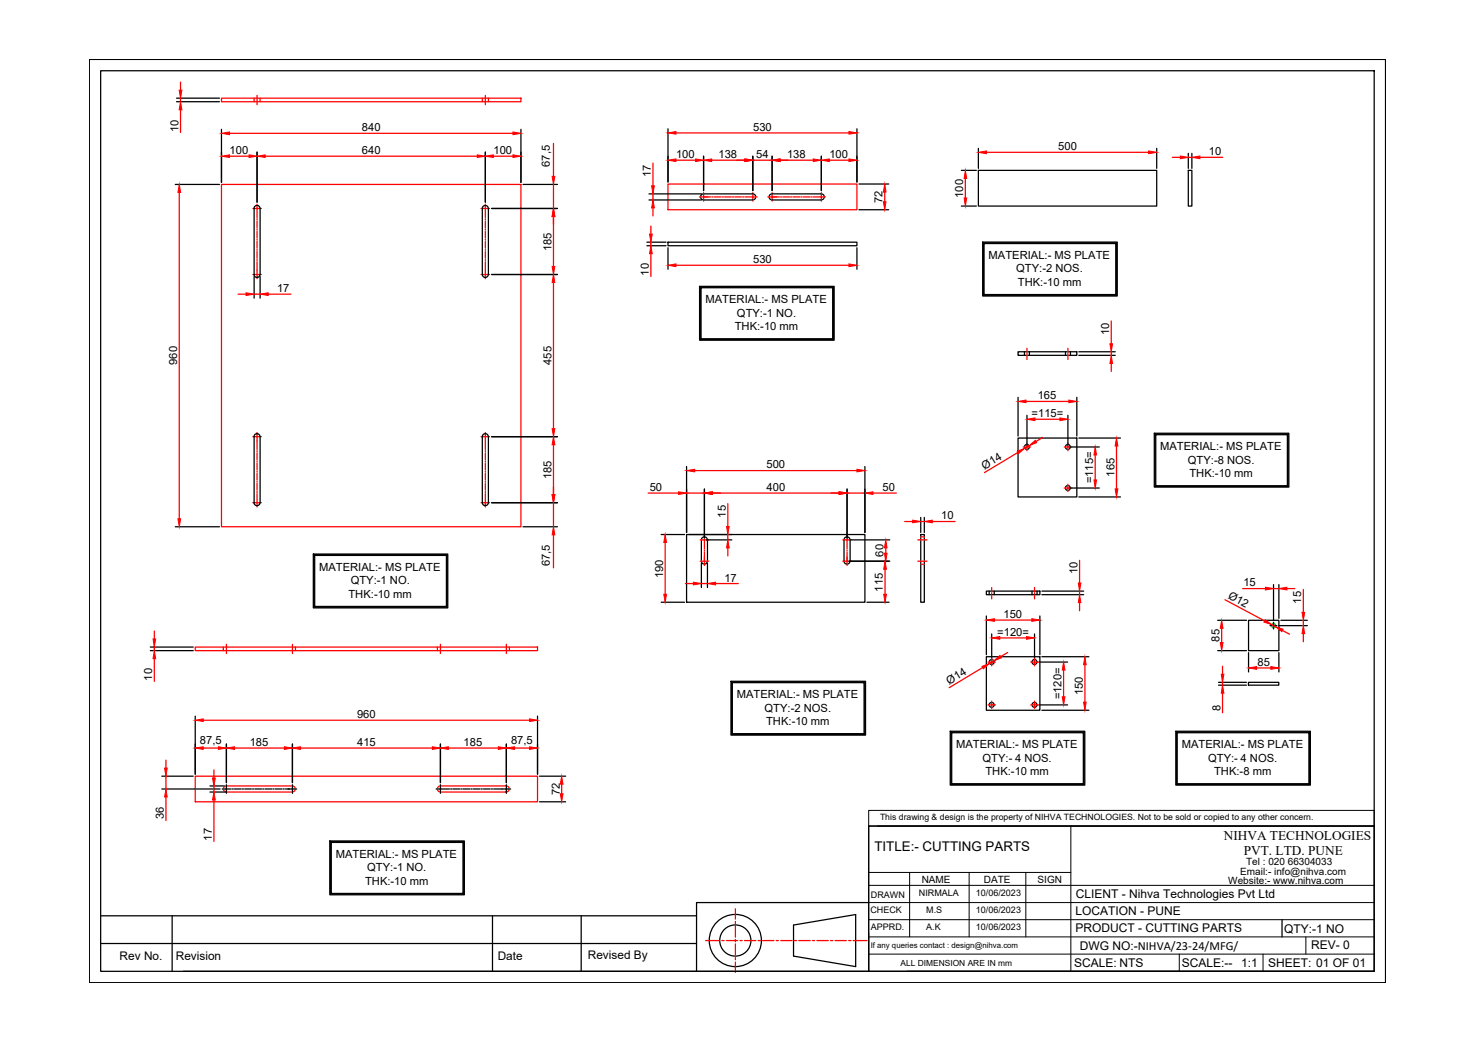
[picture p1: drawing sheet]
<svg xmlns="http://www.w3.org/2000/svg" width="297mm" height="210mm" viewBox="0 0 297 210" stroke-linecap="round" stroke-linejoin="round" font-family="sans-serif">
<!-- layer: 0 -->
<g fill="none" stroke="#f00" stroke-width=".25">
<path d="M36.4 16.6v1.6M36.4 19.8v.7M44.7 19.8h60.4v.7h-60.4zM51.2 19.8v.7M51.8 19.2v1.9M52.5 19.8v.7M97.3 19.8v.7M97.9 19.2v1.9M98.5 19.8v.7M36.2 38.8v65.8M36.4 22.1v4.6M44.7 37.2h60.4v69h-60.4z"/>
<path d="M46.3 26.9h57.1M46.3 31.5h3.9M53.5 31.5h42.7M99.5 31.5h3.9M111.6 28.9v6.7M111.6 37.2v4.8M131.7 32.9v4.6M131.7 39.1v1.2M134.7 37.1h38.1v5.2h-38.1zM136.3 26.8h34.9M136.3 32.3h4M141 39.7h.8"/>
<path d="M141.8 39.7h1.6M141.9 38.8v.8M141.9 39.6v1M143.5 32.3h6.7M143.6 39.7h.2M144.1 39.7h1.3M145.6 39.7h.3M146.1 39.7h1.4M147.7 39.7h.2M148.2 39.7h1.3M149.8 39.7h.2M150.2 39.7h1.7"/>
<path d="M151.8 38.8v.8M151.8 39.6v1M151.8 32.3h3.9M151.9 39.7h.8M154.8 39.7h.8M155.6 39.7h1.6M155.7 38.8v.8M155.7 39.6v1M157.3 32.3h6.7M157.4 39.7h.2M157.9 39.7h1.3M159.4 39.7h.3"/>
<path d="M159.9 39.7h1.4M161.5 39.7h.2M162 39.7h1.3M163.6 39.7h.2M164 39.7h1.5M165.6 39.7h.1M165.6 38.8v.8M165.6 39.6v1M165.7 39.7h.8M167.2 32.3h4M178.4 38.7v2M194.7 36v3.9"/>
<path d="M198.9 30.7h32.7M236.4 31.7h1.6M239.6 31.7h.7M242 31.7h4.6M48 59.3h1.6M51 42h.7M51 55.4h.7M51.2 59.3h1.3M51.8 42h.1M51.8 55.4h.1M51.8 41.2v.7M51.8 42v.1"/>
<path d="M51.8 42.2v1.7M51.8 44.1v.2M51.8 44.6v1.3M51.8 46.1v.3M51.8 46.6v1.4M51.8 48.2v.2M51.8 48.7v1.3M51.8 50.3v.2M51.8 50.7v1.4M51.8 52.3v.2M51.8 52.8v2.4M51.8 55.3v.1"/>
<path d="M51.8 55.5v.7M52 42h.7M52 55.4h.7M54.1 59.3h4.6M97 42h.7M97 55.4h.7M97.8 42h.9M97.8 55.4h.9M97.9 41.2v.7M97.9 42v.1M97.9 42.2v1.7M97.9 44.1v.2"/>
<path d="M97.9 44.6v1.3M97.9 46.1v.3M97.9 46.6v1.4M97.9 48.2v.2M97.9 48.7v1.3M97.9 50.3v.2M97.9 50.7v1.4M97.9 52.3v.2M97.9 52.8v2.4M97.9 55.3v.1M97.9 55.5v.7M111.6 43.7v10"/>
<path d="M111.6 57v29.4M131.3 45.6v1.6M131.3 48.8v.8M131.3 51.2v4.6M131.7 41.9v1.6M136.3 53.5h34.9M207.1 70.2v.8M207.1 71.2v.3M207.1 71.7v.8M215.3 70.2v.8M215.3 71.2v.3M215.3 71.7v.8"/>
<path d="M224.1 64.7v4.6M224.1 70.9v.7M224.1 73.3v1.6M51 88.1h.7M51.8 88.1h.1M51.8 87.2v.9M51.8 88.2v2.4M51.8 90.8v.3M51.8 91.3v1.4M51.8 92.9v.2M51.8 93.4v1.3M51.8 95v.2"/>
<path d="M51.8 95.4v1.4M51.8 97v.2M51.8 97.5v1.3M51.8 99.1v.2M51.8 99.5v1.7M52 88.1h.7M97 88.1h.7M97.8 88.1h.9M97.9 87.2v.9M97.9 88.2v2.4M97.9 90.8v.3M97.9 91.3v1.4"/>
<path d="M97.9 92.9v.2M97.9 93.4v1.3M97.9 95v.2M97.9 95.4v1.4M97.9 97v.2M97.9 97.5v1.3M97.9 99.1v.2M97.9 99.5v1.7M111.6 89.7v10M130.7 99.4h6.1M138.5 99.4h3.5M140.1 94.9h32.7"/>
<path d="M143.7 99.4h25.5M170.8 99.4h3.6M176 99.4h4.8M205.3 91.2l-6.8 4.1M206.3 90.1h1.5M206.9 80.9h8.6M207.1 89.4v.6M207.1 90.1v.1M207.1 90.2v.7M207.5 89.9l-.8 .5M208.7 84.5h5M210.3 88.2l-1.4 .8"/>
<path d="M214.6 90.1h1.5M214.6 98.4h1.5M215.3 89.4v.6M215.3 90.1v.1M215.3 90.2v.7M215.3 97.6v1.5M220.9 91.7v5.1M225.1 89.9v8.7M51 101.4h.7M51.8 101.4h.1M51.8 101.3v.1M51.8 101.5v.7"/>
<path d="M52 101.4h.7M97 101.4h.7M97.8 101.4h.9M97.9 101.3v.1M97.9 101.5v.7M111.6 101.4v4.8M111.6 107.8v6.7M134.1 109.4v10.4M138.2 117.7h1.6M141.2 113.2h.7M141.2 108.9h.7M141.4 117.7h1.3"/>
<path d="M142 113.2h.1M142 108.9h.1M142 108v.7M142 108.8v1.9M142 110.9v.2M142 111.3v1.8M142 113.1v.1M142 113.3v.7M142.2 113.2h.7M142.2 108.9h.7M144.3 117.7h4.6M146.8 101.6v4.6"/>
<path d="M146.8 107.8v1.1M146.8 110.5v1.6M169.9 113.2h.8M169.9 108.9h.8M170.8 113.2h.1M170.8 108.9h.1M170.8 108v.7M170.8 108.8v1.9M170.8 110.9v.2M170.8 111.3v1.8M170.8 113.1v.1M170.8 113.3v.7"/>
<path d="M170.9 113.2h.8M170.9 108.9h.8M178.5 114.8v5M178.6 110.5v1M182.4 105.2h1.6M185.1 113.2h1.8M185.1 108.9h1.8M185.7 105.2h.7M185.7 108.2h.7M185.7 113.8h.7M188 105.2h4.6M200 118.5v.8"/>
<path d="M200 119.5v.2M200 120v.8M208.6 118.5v.8M208.6 119.5v.2M208.6 120v.8M217.7 113v4.6M217.7 119.2v.7M250.6 118.7h4.6M256.8 118.7h1.1M259.5 118.7h1.6M262.8 118.9v4.6M31.1 127.2v1.6"/>
<path d="M31.1 130.5v.7M31.1 132.8v4.6M39.4 130.5h69v.7h-69zM45 130.5v.7M45.7 129.9v1.9M59 129.9v1.9M59.6 130.5v.7M88.2 130.5v.7M88.8 129.9v1.9M102.1 129.9v1.9M102.7 130.5v.7M198.2 134.6l-6.8 4.1"/>
<path d="M199.2 133.5h1.5M200 132.7v.7M200 133.5h.1M200 133.6v.7M200.4 133.2l-.8 .6M200.5 125h7.6M201.6 128.6h5.4M203.2 131.6l-1.4 .8M207.9 133.5h.6M208.6 133.5h.1M208.6 132.7v.7M208.6 133.6v.7"/>
<path d="M208.7 133.5h.7M214.5 135.1v5.4M217.7 121.5v1.6M218.8 134v7.6M246.4 126.7v2.9M246.5 134.3v1.7M246.5 137.6v.6M246.5 139.8v3.9M247 120.9l8 4.3M253.4 134.7h2.9M256.4 125.9l.8 .5M258.6 127.1l1.4 .8"/>
<path d="M262.8 125.1v1.1M262.8 127.8v1.6M33.5 153.3v1.6M33.5 156.5v2.6M39.4 156.5h69v5.2h-69zM41 145.2h65.8M41 150.8h3M43.1 155.2v1.7M43.1 158.5v1.2M45.6 158.5a.6 .6 0 0 0-.6 .6 .6 .6 0 0 0 .6 .6M45.7 158.5h13.3a.6 .6 0 0 1 .6 .6 .6 .6 0 0 1-.6 .6M45.7 159.7h13.3"/>
<path d="M47.3 150.8h10M60.6 150.8h26.6M88.8 159.7a.6 .6 0 0 1-.6-.6 .6 .6 0 0 1 .6-.6h13.3a.6 .6 0 0 1 .6 .6 .6 .6 0 0 1-.6 .6M88.8 159.7h13.3M90.4 150.8h10.1M103.7 150.8h3.1M113.3 158.1v2M199.2 142.1h1.5M200 141.4v1.5M207.9 142.1h.6M208.6 142.1h.1M208.6 141.4v1.5"/>
<path d="M208.7 142.1h.7M33.5 160.7v4.7M43.1 161.3v8.4M142.3 189.7h2.8M145.6 189.7h.4M146.5 189.7h2.3M148.3 183.2v2.1M148.3 185.8v.4M148.3 186.7v2.3M148.3 189.4v.5M148.3 190.3v2.3M148.3 193.1v.4"/>
<path d="M148.3 194v2.1M149.2 189.7h.5M150.1 189.7h2.3M152.9 189.7h.4M153.8 189.7h2.3M156.5 189.7h.5M157.4 189.7h2.3M160.2 189.7h.4M161.1 189.7h2.3M163.8 189.7h.5M164.7 189.7h2.3M167.5 189.7h.4"/>
<path d="M168.4 189.7h2.3M171.1 189.7h.5M172 189.7h2.9"/>
</g>
<g fill="none" stroke="#000" stroke-width=".25">
<path d="M18 12h261.4v186.1h-261.4zM20.3 14.3h256.8v181.6h-256.8zM35.6 19.8h8.7M35.3 37.2h9M35.6 20.5h8.7M44.7 26.1v10.7M51.8 30.7v10.1M97.9 30.7v10.1M105.1 26.1v10.7M105.5 37.2h6.9M130.9 39.1h10.6M134.7 26v10.7"/>
<path d="M141.9 31.5v6.9M151.8 31.5v6.9M155.7 31.5v6.9M165.6 31.5v6.9M172.8 26v10.7M173.2 37.1h6M193.9 34.4h3M197.3 34.4h36v7.2h-36zM197.3 29.9v4.1M233.3 29.9v4.1M239.6 34.4h.7v7.2h-.7zM239.6 30.9v3.1"/>
<path d="M240.3 30.9v3.1M51.2 55.8v4.3M51.4 41.6a.62 .62 0 0 1 .7-.1 .62 .62 0 0 1 .4 .5l-.1 13.3a.6 .6 0 0 1-.6 .6 .6 .6 0 0 1-.6-.6v-13.3zM52.5 55.8v4.3M98.5 42a.6 .6 0 0 0-.6-.6 .6 .6 0 0 0-.6 .6v13.3a.6 .6 0 0 0 .6 .6 .6 .6 0 0 0 .6-.6M98.5 42v13.4M99.1 42h13.3M99.1 55.4h13.3M130.5 49.6h3.8M130.5 48.8h3.8M130.9 40.3h10.6M134.7 48.8h38.1v.8h-38.1z"/>
<path d="M134.7 50v4.3M141.1 57.7h27.1v10.9h-27.1zM141.2 57.9h26.9v10.6h-26.9zM141.4 58h26.5v10.3h-26.5zM141.9 40.3a.6 .6 0 0 1-.6-.6 .6 .6 0 0 1 .6-.6h9.9a.6 .6 0 0 1 .6 .6 .6 .6 0 0 1-.6 .6M141.9 40.3h9.9M155.7 40.3a.6 .6 0 0 1-.6-.6 .6 .6 0 0 1 .6-.6h9.9a.6 .6 0 0 1 .6 .6 .6 .6 0 0 1-.6 .6M155.7 40.3h9.9M172.8 50v4.3M173.2 42.3h6M193.9 41.6h3M198.2 48.8h27.1v10.9h-27.1z"/>
<path d="M198.3 49h26.8v10.5h-26.8zM198.4 49.1h26.6v10.3h-26.6zM205.3 70.9h11.8v.7h-11.8zM206.6 70.9v.7M207.6 70.9v.7M214.9 70.9v.7M215.9 70.9v.7M217.6 70.9h7.3M217.6 71.6h7.3M51.2 88a.6 .6 0 0 1 .6-.6 .6 .6 0 0 1 .6 .6M51.2 88.1v13.3M52.5 88.1v13.3"/>
<path d="M97.3 88.1v13.3M97.3 88a.6 .6 0 0 1 .6-.6 .6 .6 0 0 1 .6 .6M98.5 88.1v13.3M99.1 88.1h13.3M138.5 94.1v13.3M142 98.6v9.9M170.8 98.6v9.9M174.4 94.1v13.3M205.3 88.3h11.8v11.9h-11.8zM205.3 80.1v7.8M207.1 83.7v6M215.3 83.7v6"/>
<path d="M215.8 90.1h5.9M215.8 98.4h5.9M217.1 80.1v7.8M217.6 88.3h8.4M232.8 87.4h27.1v10.8h-27.1zM232.9 87.5h26.9v10.6h-26.9zM233.1 87.7h26.5v10.2h-26.5zM35.3 106.2h9M51.2 101.4a.6 .6 0 0 0 .6 .6 .6 .6 0 0 0 .6-.6M63.2 111.7h27.1v10.9h-27.1zM63.3 111.8h26.9v10.6h-26.9zM63.5 112h26.5v10.3h-26.5z"/>
<path d="M97.3 101.4a.6 .6 0 0 0 .6 .6 .6 .6 0 0 0 .6-.6M99.1 101.4h13.3M105.5 106.2h6.9M133.3 107.8h4.7M138.5 107.8h35.9v13.6h-35.9zM138.9 107.8h8.7M141.4 113.1a.6 .6 0 0 0 .6 .6 .6 .6 0 0 0 .6-.6M141.4 113.6v4.9M142.5 108.9h5.1M142.6 108.8a.6 .6 0 0 0-.6-.6 .6 .6 0 0 0-.6 .6v4.4M142.7 108.9v4.3M142.7 113.6v4.9"/>
<path d="M170.2 113.2v-4.4a.6 .6 0 0 1 .6-.6 .6 .6 0 0 1 .6 .6v4.4M170.2 113.1a.6 .6 0 0 0 .6 .6 .6 .6 0 0 0 .6-.6M171.2 113.2h8.2M171.4 108.9h8M185.7 107.8h.7v13.6h-.7zM185.7 104.3v3.1M186.4 104.3v3.1M198.9 119.2h10.8v.7h-10.8zM199.5 119.2v.7M200.5 119.2v.7M208.1 119.2v.7M209.1 119.2v.7"/>
<path d="M210.1 119.2h8.4M210.1 119.9h8.4M217.6 100.2h8.4M256.8 117.9v7.2M257.9 117.9v6.8M30.3 130.5h8.7M30.3 131.2h8.7M133.3 121.4h4.7M147.4 137.4h27.1v10.8h-27.1zM147.5 137.5h26.9v10.6h-26.9zM147.7 137.6h26.5v10.3h-26.5zM174.8 121.4h4.5"/>
<path d="M198.9 132.4h10.8v10.8h-10.8zM198.9 124.2v7.8M200 127.8v5.3M208.6 127.8v5.3M209.5 133.5h5.8M209.7 124.2v7.8M210.1 132.4h9.5M245.6 131.2h5.8M245.6 125.1h5.8M245.7 137.6h5.7M245.7 138.2h5.7M251.8 137.6h6.1v.6h-6.1z"/>
<path d="M251.8 125.1h6.1v6.1h-6.1zM251.8 131.6v3.9M256.1 126.2h1.4M256.8 125.5v1.3M257.9 131.6v3.9M257.9 126.2h5.7M258.3 125.1h5.3M32.6 156.5h6.4M32.6 159.1h11.8M39.4 144.4v11.7M42.3 159.7h3.2M42.3 158.5h3"/>
<path d="M44.8 159.1h.9M45.7 150v7.8M45.7 158.2v.8M45.7 159v.2M45.7 159.2v.8M45.8 159.1h.8M46.8 159.1h.3M47.3 159.1h1.3M48.9 159.1h.2M49.3 159.1h1.4M50.9 159.1h.3M51.4 159.1h1.3"/>
<path d="M53 159.1h.2M53.4 159.1h1.4M55 159.1h.3M55.5 159.1h1.4M57.1 159.1h.2M57.6 159.1h1.2M58.9 159.1h.1M59 150v7.8M59 158.2v.8M59 159v.2M59 159.2v.8M59.1 159.1h.7"/>
<path d="M87.9 159.1h.8M88.8 159.1h1.8M88.8 150v7.8M88.8 158.2v.8M88.8 159v.2M88.8 159.2v.8M90.9 159.1h.2M91.3 159.1h1.4M92.9 159.1h.3M93.4 159.1h1.3M95 159.1h.2M95.4 159.1h1.4"/>
<path d="M97 159.1h.3M97.5 159.1h1.3M99.1 159.1h.2M99.5 159.1h2.5M102 159.1h.2M102.1 150v7.8M102.1 158.2v.8M102.1 159v.2M102.1 159.2v.8M102.2 159.1h.8M108.4 144.4v11.7M108.8 156.5h5.3"/>
<path d="M191.6 147.4h27.2v10.9h-27.2zM191.8 147.6h26.8v10.6h-26.8zM191.9 147.7h26.6v10.3h-26.6zM209.5 142.1h5.8M210.1 143.2h9.5M237.1 147.4h27.1v10.9h-27.1zM237.3 147.6h26.8v10.6h-26.8zM237.4 147.7h26.5v10.3h-26.5zM66.5 169.6h27.1v10.8h-27.1zM66.7 169.7h26.8v10.6h-26.8zM66.8 169.9h26.6v10.2h-26.6zM108.8 161.7h5.3"/>
<path d="M175.2 166.6h101.9v29.3h-101.9zM20.3 190.2h120.2M20.3 184.7h120.2M34.7 184.7v11.2M99.3 184.7v11.2M117.2 184.7v11.2M140.5 195.9h34.7M160 186.5l12.6-2.1v10.5l-12.6-2.1zM175.2 182h-34.7v13.9h-103.5M182.9 195.9h94.2M258.5 185.4v3.5"/>
<circle cx="207.1" cy="90.1" r=".5"/>
<circle cx="215.3" cy="98.4" r=".5"/>
<circle cx="215.3" cy="90.1" r=".5"/>
<circle cx="200" cy="133.5" r=".5"/>
<circle cx="208.6" cy="133.5" r=".5"/>
<circle cx="200" cy="142.1" r=".5"/>
<circle cx="208.6" cy="142.1" r=".5"/>
<circle cx="148.3" cy="189.6" r="5.3"/>
<circle cx="148.3" cy="189.6" r="3.1"/>
</g>
<g fill="#f00" stroke="#f00" stroke-width=".2">
<path d="M35.9 104.6h.5l-.2 1.6z"/>
<path d="M36.2 37.2l.2 1.6h-.5z"/>
<path d="M44.7 26.9l1.6-.3v.6z"/>
<path d="M103.4 26.6l1.7 .3-1.7 .3z"/>
<path d="M44.7 31.5l1.6-.3v.6z"/>
<path d="M50.2 31.2l1.6 .3-1.6 .3z"/>
<path d="M51.8 31.5l1.7-.3v.6z"/>
<path d="M96.2 31.2l1.7 .3-1.7 .3z"/>
<path d="M97.9 31.5l1.6-.3v.6z"/>
<path d="M103.4 31.2l1.7 .3-1.7 .3z"/>
<path d="M111.6 42l.3 1.7h-.6z"/>
<path d="M111.3 53.7h.6l-.3 1.7z"/>
<path d="M111.6 88.1l.3 1.6h-.6z"/>
<path d="M111.3 99.7h.6l-.3 1.7z"/>
<path d="M111.3 35.6h.6l-.3 1.6z"/>
<path d="M111.6 55.4l.3 1.6h-.6z"/>
<path d="M111.3 86.4h.6l-.3 1.7z"/>
<path d="M111.6 106.2l.3 1.6h-.6z"/>
<path d="M49.6 59l1.6 .3-1.6 .3z"/>
<path d="M52.5 59.3l1.6-.3v.6z"/>
<path d="M36.1 18.2h.6l-.3 1.6z"/>
<path d="M36.4 20.5l.3 1.6h-.6z"/>
<path d="M39.4 145.2l1.6-.3v.6z"/>
<path d="M106.8 144.9l1.6 .3-1.6 .3z"/>
<path d="M39.4 150.8l1.6-.2v.5z"/>
<path d="M44 150.6l1.7 .2-1.7 .3z"/>
<path d="M45.7 150.8l1.6-.2v.5z"/>
<path d="M57.3 150.6l1.7 .2-1.7 .3z"/>
<path d="M59 150.8l1.6-.2v.5z"/>
<path d="M87.2 150.6l1.6 .2-1.6 .3z"/>
<path d="M88.8 150.8l1.6-.2v.5z"/>
<path d="M100.5 150.6l1.6 .2-1.6 .3z"/>
<path d="M102.1 150.8l1.6-.2v.5z"/>
<path d="M106.8 150.6l1.6 .2-1.6 .3z"/>
<path d="M113 160.1h.5l-.2 1.6z"/>
<path d="M113.3 156.5l.2 1.6h-.5z"/>
<path d="M33.2 154.9h.5l-.2 1.6z"/>
<path d="M33.5 159.1l.2 1.6h-.5z"/>
<path d="M42.9 156.9h.5l-.3 1.6z"/>
<path d="M43.1 159.7l.3 1.6h-.5z"/>
<path d="M30.9 128.8h.5l-.3 1.7z"/>
<path d="M31.1 131.2l.3 1.6h-.5z"/>
<path d="M134.7 26.8l1.6-.3v.6z"/>
<path d="M171.2 26.5l1.6 .3-1.6 .3z"/>
<path d="M134.7 32.3l1.6-.3v.6z"/>
<path d="M140.3 32l1.6 .3-1.6 .3z"/>
<path d="M141.9 32.3l1.6-.3v.6z"/>
<path d="M150.2 32l1.6 .3-1.6 .3z"/>
<path d="M155.7 32.3l1.6-.3v.6z"/>
<path d="M164 32l1.6 .3-1.6 .3z"/>
<path d="M165.6 32.3l1.6-.3v.6z"/>
<path d="M171.2 32l1.6 .3-1.6 .3z"/>
<path d="M178.4 37.1l.3 1.6h-.6z"/>
<path d="M178.1 40.7h.6l-.3 1.6z"/>
<path d="M134.7 53.5l1.6-.3v.6z"/>
<path d="M171.2 53.2l1.6 .3-1.6 .3z"/>
<path d="M131 47.2h.5l-.2 1.6z"/>
<path d="M131.3 49.6l.2 1.6h-.5z"/>
<path d="M131.7 40.3l.3 1.6h-.6z"/>
<path d="M131.4 37.5h.6l-.3 1.6z"/>
<path d="M205.3 80.9l1.6-.2v.5z"/>
<path d="M215.5 80.7l1.6 .2-1.6 .3z"/>
<path d="M207.1 84.5l1.6-.2v.5z"/>
<path d="M213.7 84.3l1.6 .2-1.6 .3z"/>
<path d="M220.9 90.1l.2 1.6h-.5z"/>
<path d="M220.6 96.8h.5l-.2 1.6z"/>
<path d="M224.9 98.6h.5l-.3 1.6z"/>
<path d="M225.1 88.3l.3 1.6h-.5z"/>
<path d="M224.1 71.6l.2 1.7h-.5z"/>
<path d="M223.8 69.3h.5l-.2 1.6z"/>
<path d="M207.5 89.9l1.3-1.1 .2 .5z"/>
<path d="M205.1 91l1.6-.6-1.3 1.1z"/>
<path d="M197.3 30.7l1.6-.3v.6z"/>
<path d="M231.6 30.4l1.7 .3-1.7 .3z"/>
<path d="M194.7 34.4l.2 1.6h-.5z"/>
<path d="M194.4 39.9h.5l-.2 1.7z"/>
<path d="M238 31.5l1.6 .2-1.6 .3z"/>
<path d="M240.3 31.7l1.7-.2v.5z"/>
<path d="M142 99.4l1.7-.2v.5z"/>
<path d="M169.2 99.2l1.6 .2-1.6 .3z"/>
<path d="M174.4 99.4l1.6-.2v.5z"/>
<path d="M138.5 94.9l1.6-.3v.5z"/>
<path d="M172.8 94.6l1.6 .3-1.6 .2z"/>
<path d="M146.8 108.9l.2 1.6h-.5z"/>
<path d="M146.5 106.2h.5l-.2 1.6z"/>
<path d="M136.8 99.2l1.7 .2-1.7 .3z"/>
<path d="M178.6 108.9l.3 1.6h-.5z"/>
<path d="M178.4 111.5h.5l-.3 1.7z"/>
<path d="M178.5 113.2l.3 1.6h-.6z"/>
<path d="M178.2 119.8h.6l-.3 1.6z"/>
<path d="M139.8 117.4l1.6 .3-1.6 .2z"/>
<path d="M142.7 117.7l1.6-.3v.5z"/>
<path d="M134.1 107.8l.3 1.6h-.5z"/>
<path d="M133.9 119.8h.5l-.3 1.6z"/>
<path d="M184 104.9l1.7 .3-1.7 .2z"/>
<path d="M186.4 105.2l1.6-.3v.5z"/>
<path d="M198.9 125l1.6-.2v.5z"/>
<path d="M208.1 124.8l1.6 .2-1.6 .3z"/>
<path d="M200 128.6l1.6-.2v.5z"/>
<path d="M207 128.4l1.6 .2-1.6 .3z"/>
<path d="M214.5 133.5l.3 1.6h-.6z"/>
<path d="M214.2 140.5h.6l-.3 1.6z"/>
<path d="M218.5 141.6h.5l-.2 1.6z"/>
<path d="M218.8 132.4l.2 1.6h-.5z"/>
<path d="M200.4 133.2l1.3-1 .3 .4z"/>
<path d="M198 134.4l1.6-.6-1.3 1z"/>
<path d="M217.7 119.9l.3 1.6h-.6z"/>
<path d="M217.4 117.6h.6l-.3 1.6z"/>
<path d="M251.8 134.7l1.6-.3v.6z"/>
<path d="M256.3 134.4l1.6 .3-1.6 .3z"/>
<path d="M246.1 129.6h.5l-.2 1.6z"/>
<path d="M246.4 125.1l.2 1.6h-.5z"/>
<path d="M262.8 126.2l.3 1.6h-.5z"/>
<path d="M262.6 123.5h.5l-.3 1.6z"/>
<path d="M257.9 118.7l1.6-.3v.6z"/>
<path d="M255.2 118.4l1.6 .3-1.6 .3z"/>
<path d="M257.2 126.4l1.5 .5-.2 .5z"/>
<path d="M255.1 124.9l1.3 1-1.5-.5z"/>
<path d="M246.3 136h.5l-.3 1.6z"/>
<path d="M246.5 138.2l.3 1.6h-.5z"/>
</g>
<g fill="none" stroke="#000" stroke-width=".2">
<path d="M175.2 163.4h101.9v3.2h-101.9zM175.2 178.5h101.9M175.2 166.6v29.3M175.2 175.9h40.7M176.9 166.6h100.2M183.4 175.9v13M195.4 175.9v13M206.9 175.9v13M215.9 166.6v29.3M175.2 188.9h101.9M175.2 185.4h101.9M175.2 182h101.9"/>
<path d="M175.2 192.4h101.9M237.8 192.4v3.5M254.7 192.4v3.5M263.3 188.9v3.5"/>
</g>
<circle cx="256.8" cy="126.1" r=".43" fill="none" stroke="#0f0" stroke-width=".25"/>
<g font-size="2.7">
<text x="176.3" y="171.5">TITLE:- CUTTING PARTS</text>
<text x="246.8" y="169.4">NIHVA TECHNOLOGIES</text>
<text x="250.8" y="172.4">PVT. LTD. PUNE</text>
</g>
<g font-size="2.4">
<text x="216.9" y="184.6">LOCATION - PUNE</text>
<text x="216.9" y="181.1">CLIENT - Nihva Technologies Pvt Ltd</text>
<text x="216.9" y="188">PRODUCT - CUTTING PARTS</text>
<text x="217.7" y="191.5">DWG NO:-NIHVA/23-24/MFG/</text>
<text x="259" y="188">QTY:-1 NO</text>
<text x="264.4" y="191.5">REV- 0</text>
<text x="24.1" y="193.6">Rev No.</text>
<text x="35.5" y="193.6">Revision</text>
<text x="100.4" y="193.6">Date</text>
<text x="118.5" y="193.4">Revised By</text>
<text x="216.6" y="194.9">SCALE: NTS</text>
<text x="238.3" y="194.9">SCALE:--</text>
<text x="250.3" y="194.9">1:1</text>
<text x="255.8" y="194.9">SHEET: 01 OF 01</text>
</g>
<g font-size="2.3">
<text x="36" y="26.6" transform="rotate(-90 36 26.6)">10</text>
<text x="73" y="26.5">840</text>
<text x="151.9" y="26.4">530</text>
<text x="46.3" y="31.1">100</text>
<text x="73" y="31.1">640</text>
<text x="99.5" y="31.1">100</text>
<text x="110.9" y="33.6" transform="rotate(-90 110.9 33.6)">67,5</text>
<text x="131.3" y="35.7" transform="rotate(-90 131.3 35.7)">17</text>
<text x="136.3" y="31.9">100</text>
<text x="144.9" y="31.9">138</text>
<text x="152.5" y="31.9">54</text>
<text x="158.7" y="31.9">138</text>
<text x="167.3" y="31.9">100</text>
<text x="213.4" y="30.3">500</text>
<text x="243.8" y="31.3">10</text>
<text x="178" y="41" transform="rotate(-90 178 41)">72</text>
<text x="194.2" y="39.9" transform="rotate(-90 194.2 39.9)">100</text>
<text x="111.2" y="50.7" transform="rotate(-90 111.2 50.7)">185</text>
<text x="151.9" y="53">530</text>
<text x="199.3" y="52.2">MATERIAL:- MS PLATE</text>
<text x="55.9" y="58.9">17</text>
<text x="130.8" y="55.6" transform="rotate(-90 130.8 55.6)">10</text>
<text x="204.9" y="54.9">QTY:-2 NOS.</text>
<text x="205.3" y="57.6">THK:-10 mm</text>
<text x="142.3" y="61.1">MATERIAL:- MS PLATE</text>
<text x="148.6" y="63.9">QTY:-1 NO.</text>
<text x="148.2" y="66.5">THK:-10 mm</text>
<text x="223.6" y="67.5" transform="rotate(-90 223.6 67.5)">10</text>
<text x="35.7" y="73.6" transform="rotate(-90 35.7 73.6)">960</text>
<text x="111.2" y="73.6" transform="rotate(-90 111.2 73.6)">455</text>
<text x="209.3" y="80.5">165</text>
<text x="208" y="84.1">=115=</text>
<text x="154.6" y="94.4">500</text>
<text x="198.5" y="94.7" transform="rotate(-31 198.5 94.7)">Ø14</text>
<text x="234" y="90.7">MATERIAL:- MS PLATE</text>
<text x="239.5" y="93.5">QTY:-8 NOS.</text>
<text x="111.2" y="96.7" transform="rotate(-90 111.2 96.7)">185</text>
<text x="131" y="99">50</text>
<text x="154.6" y="99">400</text>
<text x="178" y="99">50</text>
<text x="220.4" y="97.5" transform="rotate(-90 220.4 97.5)">=115=</text>
<text x="224.7" y="96.1" transform="rotate(-90 224.7 96.1)">165</text>
<text x="239.9" y="96.2">THK:-10 mm</text>
<text x="146.3" y="104.4" transform="rotate(-90 146.3 104.4)">15</text>
<text x="189.8" y="104.7">10</text>
<text x="178.2" y="112.2" transform="rotate(-90 178.2 112.2)">60</text>
<text x="64.3" y="115.1">MATERIAL:- MS PLATE</text>
<text x="70.7" y="117.8">QTY:-1 NO.</text>
<text x="110.9" y="114.2" transform="rotate(-90 110.9 114.2)">67,5</text>
<text x="133.7" y="116.6" transform="rotate(-90 133.7 116.6)">190</text>
<text x="146.1" y="117.3">17</text>
<text x="178" y="119.3" transform="rotate(-90 178 119.3)">115</text>
<text x="217.3" y="115.8" transform="rotate(-90 217.3 115.8)">10</text>
<text x="250.7" y="118.3">15</text>
<text x="70.3" y="120.5">THK:-10 mm</text>
<text x="202.4" y="124.6">150</text>
<text x="247.5" y="120.7" transform="rotate(28 247.5 120.7)">Ø12</text>
<text x="262.4" y="121.7" transform="rotate(-90 262.4 121.7)">15</text>
<text x="201.1" y="128.2">=120=</text>
<text x="245.9" y="129.4" transform="rotate(-90 245.9 129.4)">85</text>
<text x="30.7" y="137.2" transform="rotate(-90 30.7 137.2)">10</text>
<text x="253.6" y="134.3">85</text>
<text x="148.6" y="140.8">MATERIAL:- MS PLATE</text>
<text x="154.2" y="143.5">QTY:-2 NOS.</text>
<text x="191.4" y="138.1" transform="rotate(-31 191.4 138.1)">Ø14</text>
<text x="214" y="141" transform="rotate(-90 214 141)">=120=</text>
<text x="218.3" y="140.2" transform="rotate(-90 218.3 140.2)">150</text>
<text x="246.1" y="143.4" transform="rotate(-90 246.1 143.4)">8</text>
<text x="72" y="144.8">960</text>
<text x="154.5" y="146.2">THK:-10 mm</text>
<text x="40.3" y="150.1">87,5</text>
<text x="50.4" y="150.4">185</text>
<text x="72" y="150.4">415</text>
<text x="93.5" y="150.4">185</text>
<text x="103.1" y="150.1">87,5</text>
<text x="192.8" y="150.8">MATERIAL:- MS PLATE</text>
<text x="198.1" y="153.6">QTY:- 4 NOS.</text>
<text x="238.3" y="150.8">MATERIAL:- MS PLATE</text>
<text x="243.6" y="153.6">QTY:- 4 NOS.</text>
<text x="112.9" y="160.3" transform="rotate(-90 112.9 160.3)">72</text>
<text x="198.7" y="156.3">THK:-10 mm</text>
<text x="244.8" y="156.3">THK:-8 mm</text>
<text x="33" y="165.1" transform="rotate(-90 33 165.1)">36</text>
<text x="42.7" y="169.5" transform="rotate(-90 42.7 169.5)">17</text>
<text x="67.7" y="173">MATERIAL:- MS PLATE</text>
<text x="73.6" y="178.4">THK:-10 mm</text>
<text x="74.1" y="175.7">QTY:-1 NO.</text>
</g>
<g font-size="2">
<text x="185.9" y="178">NAME</text>
<text x="198.4" y="178">DATE</text>
<text x="209.2" y="178">SIGN</text>
<text x="247.7" y="178.3">Website:- www.nihva.com</text>
<text x="250.1" y="176.4">Email:- info@nihva.com</text>
<text x="251.3" y="174.4">Tel : 020 66304033</text>
</g>
<g font-size="1.8">
<text x="177.5" y="165.4">This drawing &amp; design is the property of NIHVA TECHNOLOGIES. Not to be sold or copied to any other concern.</text>
<text x="175.5" y="184.1">CHECK</text>
<text x="175.6" y="181">DRAWN</text>
<text x="185.3" y="180.6">NIRMALA</text>
<text x="186.8" y="184.1">M.S</text>
<text x="196.8" y="180.6">10/06/2023</text>
<text x="196.8" y="184.1">10/06/2023</text>
<text x="175.6" y="187.5">APPRD.</text>
<text x="186.8" y="187.5">A.K</text>
<text x="196.8" y="187.5">10/06/2023</text>
</g>
<text font-size="1.7" x="181.6" y="194.7">ALL DIMENSION ARE IN mm</text>
<text font-size="1.6" x="175.6" y="191.1">If any queries contact : design@nihva.com</text>
</svg>
